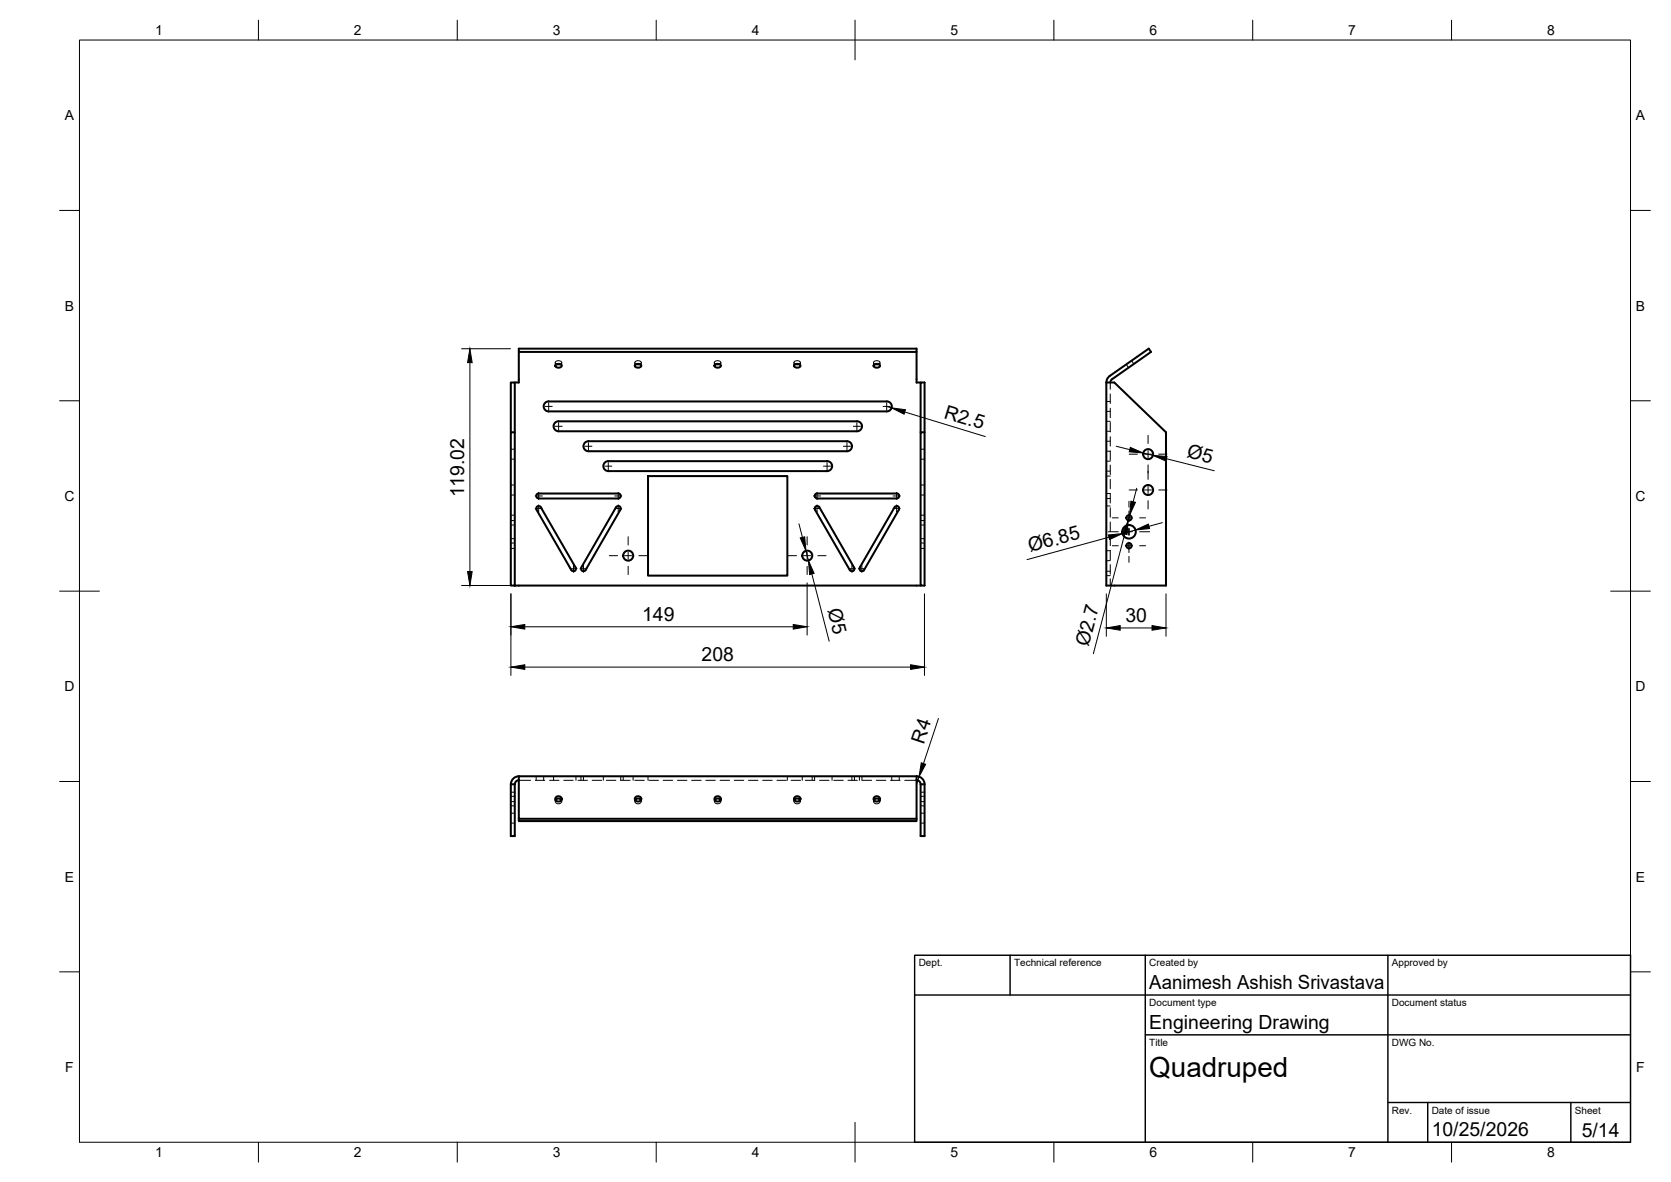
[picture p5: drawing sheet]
<svg xmlns="http://www.w3.org/2000/svg" width="420mm" height="297mm" viewBox="0 0 420 297" stroke-linecap="round" stroke-linejoin="round" font-family="sans-serif">
<!-- layer: Visible -->
<g fill="none" stroke="#000" stroke-width=".51">
<path d="M130.5 88.4v7.7h-1.1M130.5 87.6h100v.8h-100zM139.7 91.7a.83 .83 0 0 1 .9-.3 .83 .83 0 0 1 .6 .7 .83 .83 0 0 1-.9 .3 .83 .83 0 0 1-.6-.7zM140 91.5h.8M159.7 91.7a.83 .83 0 0 1 .9-.3 .83 .83 0 0 1 .6 .7 .83 .83 0 0 1-.9 .3 .83 .83 0 0 1-.6-.7zM160 91.5h.8M179.7 91.7a.83 .83 0 0 1 .9-.3 .83 .83 0 0 1 .6 .7 .83 .83 0 0 1-.9 .3 .83 .83 0 0 1-.6-.7zM180.1 91.5h.7M199.7 91.7a.83 .83 0 0 1 .9-.3 .83 .83 0 0 1 .6 .7 .83 .83 0 0 1-.9 .3 .83 .83 0 0 1-.6-.7zM200.1 91.5h.7M219.7 91.7a.83 .83 0 0 1 .9-.3 .83 .83 0 0 1 .6 .7 .83 .83 0 0 1-.9 .3 .83 .83 0 0 1-.6-.7zM220.1 91.5h.8"/>
<path d="M230.5 88.4v7.7h1M278.2 96.1h2l13 12.5v38.6h-15zM279.2 96.1l.4-.8 9.8-6.9-.6-.8-9.8 6.9-.7 .9-.1 .7M128.4 108.6h1v38.6h-1zM128.4 108.6v-12.5h1v12.5M137.9 100.9h85.1a1.26 1.26 0 0 1 1.2 1.2 1.26 1.26 0 0 1-1.2 1.3h-85.1M138 100.9a1.26 1.26 0 0 0-1.3 1.2 1.26 1.26 0 0 0 1.3 1.3M139.4 106.4l1.1-.5h75a1.26 1.26 0 0 1 1.2 1.2 1.26 1.26 0 0 1-1.2 1.3h-75a1.26 1.26 0 0 1-1.2-.7 1.26 1.26 0 0 1 .1-1.3zM146.9 111.4l1.1-.5h65a1.26 1.26 0 0 1 1.2 1.2 1.26 1.26 0 0 1-1.2 1.3h-65a1.26 1.26 0 0 1-1.2-.7 1.26 1.26 0 0 1 .1-1.3zM153 115.9h55M162.9 119.6h35.1v25.1h-35.1zM208 115.9a1.26 1.26 0 0 1 1.2 1.2 1.26 1.26 0 0 1-1.2 1.3h-55a1.26 1.26 0 0 1-1.3-1.3 1.26 1.26 0 0 1 1.3-1.2"/>
<path d="M231.5 108.6v-12.5h1v51.1h-1v-38.6h1M135 127.4l.4-.2 .6 .3 8.7 15.1a.62 .62 0 0 1-.2 .9 .62 .62 0 0 1-.8-.3l-8.8-15.1zM135 124.2l.4-.2h20.1a.62 .62 0 0 1 .6 .6 .62 .62 0 0 1-.6 .7h-20l-.6-.4zM205 127.4l.4-.2 .6 .3 8.8 15.1a.63 .63 0 0 1-.3 .9 .63 .63 0 0 1-.8-.2l-8.8-15.2zM205 124.2l.5-.2h20a.62 .62 0 0 1 .6 .6 .62 .62 0 0 1-.6 .7h-20l-.6-.4zM129.4 147.2h102.1M147.3 143.2a.62 .62 0 0 1-.9 .3 .62 .62 0 0 1-.2-.9l8.7-15.1a.63 .63 0 0 1 .9-.3 .63 .63 0 0 1 .2 .9l-8.8 15.2M217.3 143.2a.63 .63 0 0 1-.9 .3 .63 .63 0 0 1-.2-.9l8.7-15.1a.62 .62 0 0 1 .9-.3 .62 .62 0 0 1 .2 .9l-8.7 15.2M128.4 197.1h1v13h-1zM130.5 195.1v10.7h100v-10.7M130.5 195.1h100M130.5 196.1a1.01 1.01 0 0 0-1 1"/>
<path d="M130.5 195.1a2 2 0 0 0-2 2M230.5 196.1a1.01 1.01 0 0 1 1 1M230.5 195.1a2 2 0 0 1 2 2M231.5 197.1v13h1v-13M231.5 197.1h1M130.5 205.8v.5h100v-.5M139.7 201l.7-.3 .8 .3M139.9 200.3a.72 .72 0 0 1 1.1 0 .72 .72 0 0 1-.3 1.1 .71 .71 0 0 1-.9-.2 .71 .71 0 0 1 .1-.9zM159.7 201l.7-.3 .8 .3M159.9 200.3a.72 .72 0 0 1 1.1 0 .72 .72 0 0 1-.3 1.1 .71 .71 0 0 1-.9-.2 .71 .71 0 0 1 .1-.9zM179.7 201l.8-.3 .7 .3M179.9 200.3a.72 .72 0 0 1 1.1 0 .72 .72 0 0 1-.2 1.1 .71 .71 0 0 1-.9-.2 .71 .71 0 0 1 0-.9z"/>
<path d="M199.7 201l.8-.3 .7 .3M199.9 200.3a.72 .72 0 0 1 1.1 0 .72 .72 0 0 1-.2 1.1 .71 .71 0 0 1-.9-.2 .71 .71 0 0 1 0-.9zM219.7 201l.8-.3 .7 .3M219.9 200.3a.72 .72 0 0 1 1.1 0 .72 .72 0 0 1-.2 1.1 .71 .71 0 0 1-.9-.2 .71 .71 0 0 1 0-.9z"/>
<circle cx="288.7" cy="114.1" r="1.26"/>
<circle cx="158" cy="139.6" r="1.26"/>
<circle cx="203" cy="139.6" r="1.26"/>
<circle cx="283.9" cy="137.1" r=".67"/>
<circle cx="283.9" cy="130.1" r=".67"/>
<circle cx="283.9" cy="133.6" r="1.7"/>
<circle cx="288.7" cy="123.1" r="1.26"/>
</g>
<!-- layer: Hidden -->
<g fill="none" stroke="#000" stroke-width=".25">
<path d="M139.6 91.1v.8M140 91.5a.44 .44 0 0 1-.4-.5 .44 .44 0 0 1 .6-.3h.5a.44 .44 0 0 1 .5 .3 .44 .44 0 0 1-.4 .5M141.2 91.1v.8M159.6 91.1v.8M160 91.5a.44 .44 0 0 1-.4-.5 .44 .44 0 0 1 .6-.3h.5a.44 .44 0 0 1 .5 .3 .44 .44 0 0 1-.4 .5M161.2 91.1v.8M179.6 91.1v.8M180 91.5a.44 .44 0 0 1-.4-.5 .44 .44 0 0 1 .6-.3h.5a.44 .44 0 0 1 .5 .3 .44 .44 0 0 1-.4 .5M181.3 91.1v.8M199.6 91.1v.8M200 91.5a.48 .48 0 0 1-.3-.6 .48 .48 0 0 1 .7-.3l.3 .1a.44 .44 0 0 1 .5 .3 .44 .44 0 0 1-.4 .5M201.3 91.1v.8"/>
<path d="M219.6 91.1v.8M220.1 91.5a.48 .48 0 0 1-.4-.6 .48 .48 0 0 1 .7-.3l.3 .1a.44 .44 0 0 1 .5 .3 .44 .44 0 0 1-.4 .5M221.3 91.1v.8M279.2 96.1v1.7M279.2 99v2.4M283.2 91.6l.6 .8M284.5 90.6l.6 .9M128.4 112.9h1M128.4 115.4h1M231.5 112.9h1M231.5 115.4h1M278.2 119.6h1"/>
<path d="M278.2 103.4h1M278.2 100.9h1M278.2 118.4h1M278.2 115.9h1M278.2 108.4h1M278.2 105.9h1M278.2 113.4h1M278.2 110.9h1M279.2 102.6v2.4M279.2 106.2v2.3M279.2 109.7v2.4M279.2 113.3v2.4"/>
<path d="M279.2 116.9v2.4M128.4 130.8h1M128.4 129.5h1M128.4 137.8h1M128.4 136.5h1M128.4 135.4h1M128.4 131.9h1M128.4 121.9h1M128.4 124.4h1M231.5 130.8h1M231.5 129.5h1M231.5 137.8h1"/>
<path d="M231.5 136.5h1M231.5 135.4h1M231.5 131.9h1M231.5 121.9h1M231.5 124.4h1M278.2 124h1v2.4M278.2 125.3h1M278.2 138.4h1M278.2 127.2h1M279.2 120.4v2.4M279.2 127.6v2.4M279.2 131.2v2.3"/>
<path d="M279.2 134.8v2.3M279.2 138.3v2.4M278.2 144.7h1M278.2 140.9h1M278.2 143.6h1M279.2 141.9v2.4M279.2 145.5v1.7M128.4 199.1h1M130.5 196.1h2.9M134.6 196.1h2.4M134.8 195.1v1M136.7 195.1v1"/>
<path d="M138.2 196.1h2.4M139.2 195.1v1M141.8 196.1h2.3M144.8 195.1v1M145.3 196.1h2.4M146.1 195.1v1M146.7 195.1v1M148.9 196.1h2.4M151.7 195.1v1M152.5 196.1h2.4M156 196.1h2.4M156.1 195.1v1"/>
<path d="M156.7 195.1v1M159.2 195.1v1M159.6 196.1h2.4M162.9 195.1v1M163.2 196.1h2.4M166.8 196.1h2.3M170.3 196.1h2.4M173.9 196.1h2.4M177.5 196.1h2.4M181.1 196.1h2.3M184.6 196.1h2.4M188.2 196.1h2.4"/>
<path d="M191.8 196.1h2.4M195.3 196.1h2.4M198 195.1v1M198.9 196.1h2.4M201.7 195.1v1M202.5 196.1h2.4M204.2 195.1v1M204.8 195.1v1M206.1 196.1h2.3M209.2 195.1v1M209.6 196.1h2.4M213.2 196.1h2.4"/>
<path d="M214.2 195.1v1M214.8 195.1v1M216.1 195.1v1M216.7 195.1v1M216.8 196.1h2.4M220.3 196.1h2.4M223.9 196.1h2.4M224.2 195.1v1M226.1 195.1v1M227.5 196.1h3M231.5 199.1h1M128.4 201.5h1"/>
<path d="M128.4 200.1h1M128.4 202.5h1M128.4 204.4h1M128.4 206.8h1M139.6 200.8v.5M139.7 201a.76 .76 0 0 0 .7 1 .76 .76 0 0 0 .8-1M141.2 200.8v.5M159.6 200.8v.5M159.7 201a.76 .76 0 0 0 .7 1 .76 .76 0 0 0 .8-1M161.2 200.8v.5M179.6 200.8v.5M179.7 201a.76 .76 0 0 0 .7 1 .76 .76 0 0 0 .8-1"/>
<path d="M181.3 200.8v.5M199.6 200.8v.5M199.7 201a.76 .76 0 0 0 .7 1 .76 .76 0 0 0 .8-1M201.3 200.8v.5M219.6 200.8v.5M219.7 201a.77 .77 0 0 0 .8 1 .77 .77 0 0 0 .7-1M221.3 200.8v.5M231.5 201.5h1M231.5 200.1h1M231.5 202.5h1M231.5 204.4h1M231.5 206.8h1"/>
</g>
<!-- layer: BORDER -->
<g fill="none" stroke="#000" stroke-width=".25">
<path d="M20 10.1h390v276.9h-390zM65 5.1v5M115 5.1v5M165 5.1v5M215 5.1v10M265 5.1v5M315 5.1v5M365 5.1v5M15 52.9h5M410 52.9h5M15 100.7h5M410 100.7h5"/>
<path d="M15 148.6h10M405 148.6h10M15 196.4h5M410 196.4h5M15 244.2h5M410 244.2h5M65 287v5M115 287v5M165 287v5M215 282.1v9.9M265 287v5M315 287v5"/>
<path d="M365 287v5"/>
</g>
<!-- layer: TITLEBLOCK -->
<path d="M230 240.1h180v46.9h-180zM230 250h180M254 240.1v9.9M288 240.1v46.9M349 240.1v46.9M288 260.1h122M349 277.1h61M359 277.1v9.9M395 277.1v9.9" fill="none" stroke="#000" stroke-width=".36"/>
<!-- layer: Smart Centers -->
<g fill="none" stroke="#000" stroke-width=".25">
<path d="M137.1 102.1h1.8M138 101.2v1.8M139.6 107.1h1.8M140.5 106.2v1.8M147.1 112.1h1.7M148 111.2v1.8M152.1 117.1h1.7M153 116.3v1.7M207.1 117.1h1.8M208 116.3v1.7M212.1 112.1h1.7M213 111.2v1.8"/>
<path d="M214.6 107.1h1.7M215.5 106.2v1.8M222.1 102.1h1.7M222.9 101.2v1.8M283.9 114.1h2.1M287.8 114.1h1.8M288.7 109.4v2M288.7 113.2v1.8M288.7 116.8v3.7M291.4 114.1h2M134.6 124.6h1.8M134.6 127.8h1.8"/>
<path d="M135.4 123.7v1.8M135.4 126.9v1.8M153.2 139.6h2.1M154.6 124.6h1.7M154.6 127.8h1.7M155.4 123.7v1.8M155.4 126.9v1.8M157.1 139.6h1.8M157.9 134.9v2.1M157.9 138.8v1.7M160.6 139.6h2.1M198.2 139.6h2.1"/>
<path d="M202.1 139.6h1.8M202.9 134.9v2.1M202.9 138.8v1.7M204.6 124.6h1.8M204.6 127.8h1.8M205.4 123.7v1.8M205.4 126.9v1.8M205.6 139.6h2.1M224.6 124.6h1.7M224.6 127.8h1.7M225.4 123.7v1.8M225.4 126.9v1.8"/>
<path d="M278.7 133.6h2.5M279.7 137.1h1.5M279.7 130.1h1.5M283 133.6h1.8M283 137.1h1.8M283 130.1h1.8M283.9 126v1.5M283.9 128.4v2.6M283.9 132.7v1.8M283.9 136.2v2.7M283.9 139.8v1.5M283.9 123.1h2.1"/>
<path d="M286.6 133.6h2.5M286.6 137.1h1.4M286.6 130.1h1.4M287.8 123.1h1.8M288.7 122.2v1.8M288.7 125.8v2.1M291.4 123.1h2M143.3 142.9h1.8M144.2 142v1.8M145.8 142.9h1.8M146.7 142v1.8M157.9 142.3v2.1"/>
<path d="M202.9 142.3v2.1M213.3 142.9h1.8M214.2 142v1.8M215.8 142.9h1.8M216.7 142v1.8"/>
</g>
<!-- layer: FD_Dimensions -->
<g fill="none" stroke="#000" stroke-width=".25">
<path d="M116.1 87.6h12.3M118.2 91.1v52.5M222.9 102.1l1.3 .4M227.5 103.5l20.3 6.2M280.7 112.1l3.4 .9M287.5 113.8l2.4 .6M293.3 115.3l12 3M200.9 131.6l.9 3.4M202.6 138.4l.7 2.5M278.8 135l-20.6 5.6M282.8 134.2l-7.9 30.1M284 129.5l-.3 1.3"/>
<path d="M285.5 133.2l-3.3 .9M285.8 122.7l-.9 3.4M292.3 131.3l-3.4 1M116.1 147.1h12.3M128.5 149.2v20.5M132 157.5h67.5M202.9 146.5v13.1M204.1 144.2l4.4 16.9M232.5 149.2v20.5M278.2 149.2v10.7M281.7 157.8h8M293.2 149.2v10.7"/>
<path d="M132 167.6h97M231.1 195.2l-.6 1.9M236 180.6l-3.8 11.3"/>
</g>
<g fill="#000" stroke="#000" stroke-width=".25">
<path d="M118.2 87.6l.5 3.5h-1.1zM224.2 102.5l3.5 .5-.4 1.1zM284.2 112.4l3.3 1.4-3.6-.3zM289.9 114.4l3.5 .3-.3 1.2zM201.2 135.2l1.1-.3 .3 3.5zM278.7 134.4l3.5-.3-3.2 1.5zM283.7 130.8l-.3 3.5-1.2-.3zM284.4 125.9l1.1 .3-1.5 3.3zM285.5 133.2l3.2-1.5 .4 1.1zM117.6 143.6h1.1l-.5 3.5zM128.5 157.5l3.5-.6v1.2zM199.5 156.9l3.4 .6-3.4 .6z"/>
<path d="M203.3 140.9l1.4 3.2-1.1 .3zM278.2 157.8l3.5-.6v1.2zM289.7 157.2l3.5 .6-3.5 .6zM128.5 167.6l3.5-.5v1.1zM229 167.1l3.5 .5-3.5 .6zM231.6 191.7l1.1 .4-1.6 3.1z"/>
</g>
<text font-size="7" x="289" y="270.6">Quadruped</text>
<g font-size="4.9">
<text x="237.2" y="105" transform="rotate(17 237.2 105)">R2.5</text>
<text x="298.2" y="114.9" transform="rotate(14 298.2 114.9)">Ø5</text>
<text x="116.7" y="125" transform="rotate(-90 116.7 125)">119.02</text>
<text x="259" y="138.8" transform="rotate(-15 259 138.8)">Ø6.85</text>
<text x="208" y="153.3" transform="rotate(76 208 153.3)">Ø5</text>
<text x="161.5" y="156">149</text>
<text x="283" y="156.3">30</text>
<text x="176.4" y="166.2">208</text>
<text x="273.7" y="162.7" transform="rotate(-75 273.7 162.7)">Ø2.7</text>
<text x="232.3" y="187.2" transform="rotate(-72 232.3 187.2)">R4</text>
<text x="289" y="248.5">Aanimesh Ashish Srivastava</text>
<text x="289" y="258.6">Engineering Drawing</text>
<text x="360" y="285.5">10/25/2026</text>
<text x="397.7" y="285.7">5/14</text>
</g>
<g font-size="3.5">
<text x="39" y="8.8">1</text>
<text x="89" y="8.8">2</text>
<text x="139" y="8.8">3</text>
<text x="189" y="8.8">4</text>
<text x="239" y="8.8">5</text>
<text x="289" y="8.8">6</text>
<text x="339" y="8.8">7</text>
<text x="389" y="8.8">8</text>
<text x="16.3" y="30.2">A</text>
<text x="411.3" y="30.2">A</text>
<text x="16.3" y="78">B</text>
<text x="411.3" y="78">B</text>
<text x="16.2" y="125.9">C</text>
<text x="411.2" y="125.9">C</text>
<text x="16.2" y="173.7">D</text>
<text x="411.2" y="173.7">D</text>
<text x="16.3" y="221.6">E</text>
<text x="411.3" y="221.6">E</text>
<text x="16.4" y="269.4">F</text>
<text x="411.4" y="269.4">F</text>
<text x="39" y="290.8">1</text>
<text x="89" y="290.8">2</text>
<text x="139" y="290.8">3</text>
<text x="189" y="290.8">4</text>
<text x="239" y="290.8">5</text>
<text x="289" y="290.8">6</text>
<text x="339" y="290.8">7</text>
<text x="389" y="290.8">8</text>
</g>
<g font-size="2.5">
<text x="231" y="242.9">Dept.</text>
<text x="255" y="242.9">Technical reference</text>
<text x="289" y="242.9">Created by</text>
<text x="350" y="242.9">Approved by</text>
<text x="289" y="252.8">Document type</text>
<text x="350" y="252.8">Document status</text>
<text x="289" y="262.9">Title</text>
<text x="350" y="262.9">DWG No.</text>
<text x="350" y="279.9">Rev.</text>
<text x="360" y="279.9">Date of issue</text>
<text x="396" y="279.9">Sheet</text>
</g>
</svg>
